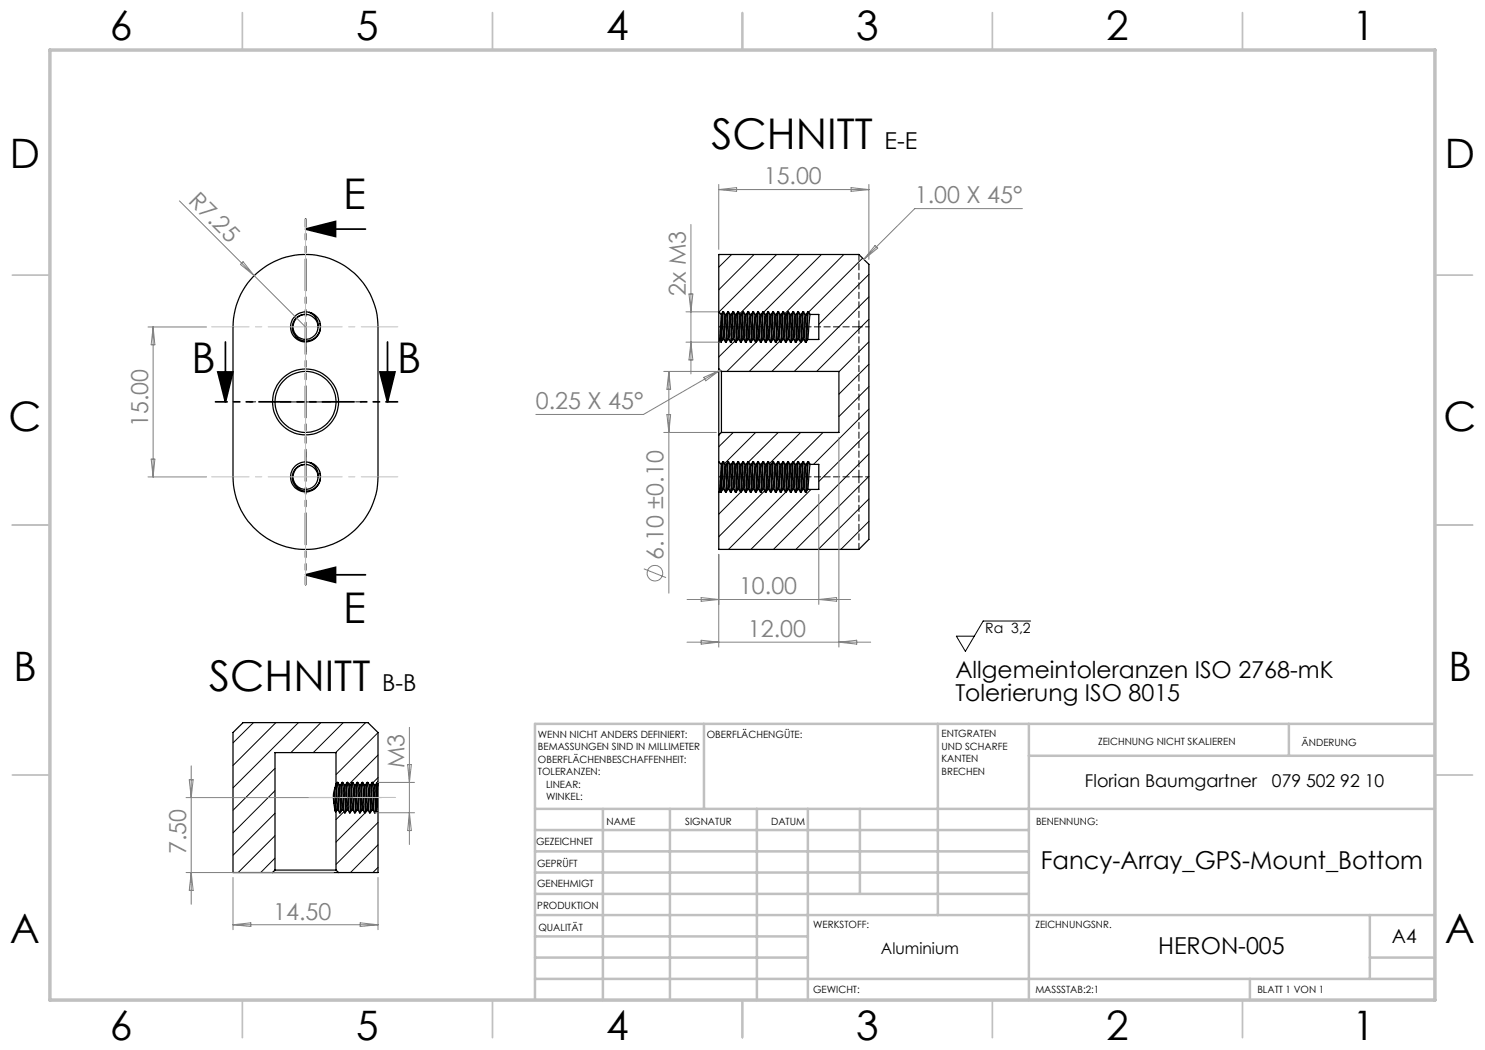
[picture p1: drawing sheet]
<svg xmlns="http://www.w3.org/2000/svg" width="297mm" height="210mm" viewBox="0 0 297 210" stroke-linecap="round" stroke-linejoin="round" font-family="sans-serif">
<g fill="none" stroke="#000" stroke-width=".25">
<path d="M50.7 55.3a14.5 14.5 0 0 1 15.9-3.3 14.5 14.5 0 0 1 9 13.4v30a14.5 14.5 0 0 1-14.5 14.5 14.5 14.5 0 0 1-14.5-14.5v-30a14.8 14.8 0 0 1 4.1-10.1zM61.3 62.9a2.5 2.5 0 0 0-2.7 2.3 2.5 2.5 0 0 0 2.4 2.7 2.5 2.5 0 0 0 2.6-2.5M61.8 62.5a2.83 2.83 0 0 1 1.8 2.9M61.8 62.5a3 3 0 0 0-3.7 2.6 3 3 0 0 0 3.2 3.3 3 3 0 0 0 2.7-3.7M61.8 62.5a2.86 2.86 0 0 1 2.2 2.2M63.5 64.8l.1 .6M64 64.7a2.8 2.8 0 0 1-3 3.5 2.8 2.8 0 0 1-2.1-4.2 2.59 2.59 0 0 1 2.8-1 2.59 2.59 0 0 1 1.9 2.4M143.8 62.4v6M143.8 73.8v13.2M143.8 62.4l.5 .5M143.8 62.4v-11.5h28l2 2v55l-2 2h-28v-11.5M143.8 68.4v5.4"/>
<path d="M143.8 73.8l.5 .5M144 68.2l.1 .2M144 68.2l-.2 .2M144.3 62.9l-.3 5.3M144.3 74.3v12.2M144.3 74.3h23.5v12.2h-23.5M144.5 67.9l-.3 .5h-.1M144.5 67.9h.3M144.6 62.4l-.3 .5M144.6 62.4l-.5 6M144.6 62.4h.1M144.7 62.4l.3 .5"/>
<path d="M144.7 62.4l-.4 6M144.8 67.9l.3 .5M145 62.9l-.5 5M145 62.9h.3M145.3 62.9l-.5 5M145.5 67.9l-.4 .5M145.5 67.9h.3M145.6 62.4l-.5 6M145.7 62.4l.3 .5M145.7 62.4l-.4 .5M145.7 62.4l-.5 6M145.8 67.9l.3 .5"/>
<path d="M146 62.9l-.5 5M146 62.9h.3M146.3 62.9l-.5 5M146.5 67.9l-.3 .5h-.1M146.5 67.9h.3M146.5 62.4l-.4 6M146.7 62.4l.3 .5M146.7 62.4h-.1l-.3 .5M146.7 62.4l-.5 6M146.8 67.9l.3 .5M147 62.9l-.5 5M147 62.9h.3"/>
<path d="M147.3 62.9l-.5 5M147.5 67.9l-.3 .5h-.1M147.5 62.4l-.4 6M147.5 67.9h.3M147.7 62.4l.3 .5M147.7 62.4h-.1l-.3 .5M147.7 62.4l-.5 6M147.8 67.9l.3 .5M148 62.9l-.5 5M148 62.9h.3M148.3 62.9l-.5 5M148.5 67.9l-.4 .5"/>
<path d="M148.5 67.9h.3M148.6 62.4l-.5 6M148.7 62.4l.3 .5M148.7 62.4l-.4 .5M148.7 62.4l-.5 6M148.8 67.9l.3 .5M149 62.9l-.5 5M149 62.9h.3M149.3 62.9l-.5 5M149.5 67.9l-.3 .5h-.1M149.5 67.9h.3M149.5 62.4l-.4 6"/>
<path d="M149.7 62.4l.3 .5M149.7 62.4h-.1l-.3 .5M149.7 62.4l-.4 6M149.8 67.9l.3 .5M150 62.9l-.5 5M150 62.9h.3M150.3 62.9l-.5 5M150.5 67.9l-.3 .5h-.1M150.5 67.9h.3M150.6 62.4l-.5 6M150.7 62.4l.3 .5M150.7 62.4l-.4 .5"/>
<path d="M150.7 62.4l-.5 5.9M150.8 67.9l.3 .5M151 62.9l-.5 5M151 62.9h.3M151.3 62.9l-.5 5M151.5 67.9l-.4 .5M151.5 67.9h.3M151.6 62.4l-.5 6M151.7 62.4l.3 .5M151.7 62.4l-.4 .5M151.7 62.4l-.5 5.9M151.8 67.9l.3 .5"/>
<path d="M152 62.9l-.5 5M152 62.9h.3M152.3 62.9l-.5 5M152.5 67.9l-.3 .5h-.1M152.5 67.9h.3M152.5 62.4l-.4 6M152.7 62.4l.3 .5M152.7 62.4h-.1l-.3 .5M152.7 62.4l-.4 6M152.8 67.9l.3 .5M153 62.9l-.5 5M153 62.9h.3"/>
<path d="M153.3 62.9l-.5 5M153.5 67.9l-.3 .5h-.1M153.5 67.9h.3M153.6 62.4l-.5 6M153.7 62.4l.3 .5M153.7 62.4l-.4 .5M153.7 62.4l-.5 5.9M153.8 67.9l.3 .5M154 62.9l-.5 5M154 62.9h.3M154.3 62.9l-.5 5M154.5 67.9l-.4 .5"/>
<path d="M154.5 67.9h.3M154.6 62.4l-.5 6M154.7 62.4l.3 .5M154.7 62.4l-.4 .5M154.7 62.4l-.5 5.9M154.8 67.9l.3 .5M155 62.9l-.5 5M155 62.9h.3M155.3 62.9l-.5 5M155.5 67.9l-.3 .5h-.1M155.5 67.9h.3M155.6 62.4h.1"/>
<path d="M155.6 62.4l-.3 .5M155.6 62.4l-.5 6M155.7 62.4l.3 .5M155.7 62.4l-.4 5.9M155.8 67.9l.3 .5M156 62.9l-.5 5M156 62.9h.3M156.3 62.9l-.5 5M156.5 67.9l-.3 .5h-.1M156.5 67.9h.3M156.6 62.4l-.5 6M156.7 62.4l.3 .5"/>
<path d="M156.7 62.4l-.4 .5M156.7 62.4l-.5 5.9M156.8 67.9l.3 .5M157 62.9l-.5 5M157 62.9h.3M157.3 62.9l-.5 5M157.5 67.9l-.4 .5M157.5 67.9h.3M157.6 62.4l-.5 6M157.7 62.4l.3 .5M157.7 62.4l-.4 .5M157.7 62.4l-.5 5.9"/>
<path d="M157.8 67.9l.3 .5M158 62.9l-.5 5M158 62.9h.3M158.3 62.9l-.5 5M158.5 67.9l-.3 .5h-.1M158.5 67.9h.3M158.6 62.4h.1M158.6 62.4l-.3 .5M158.6 62.4l-.5 6M158.7 62.4l.3 .5M158.7 62.4l-.4 5.9M158.8 67.9l.3 .5"/>
<path d="M159 62.9l-.5 5M159 62.9h.3M159.3 62.9l-.5 5M159.5 67.9l-.3 .5h-.1M159.5 67.9h.3M159.6 62.4l-.5 6M159.7 62.4l.3 .5M159.7 62.4l-.4 .5M159.7 62.4l-.5 5.9M159.8 67.9l.3 .5M160 62.9l-.5 5M160 62.9h.3"/>
<path d="M160.3 62.9l-.5 5M160.5 67.9l-.4 .5M160.5 67.9h.3M160.5 62.4l-.4 6M160.7 62.4l.3 .5M160.7 62.4h-.1l-.3 .5M160.7 62.4l-.5 5.9M160.8 67.9l.3 .5M161 62.9l-.5 5M161 62.9h.3M161.3 62.9l-.5 5M161.5 67.9l-.3 .5h-.1"/>
<path d="M161.6 62.4h.1M161.6 62.4l-.3 .5M161.6 62.4l-.5 6M161.7 62.4l.3 .5M161.7 62.4l-.4 5.9M162 62.9l-.5 5M162 62.9h1.8v5h-2.3M61.3 92.9a2.5 2.5 0 0 0-2.7 2.4 2.5 2.5 0 0 0 2.5 2.6 2.5 2.5 0 0 0 2.5-2.5M61.8 92.5a2.74 2.74 0 0 1 1.8 2.9M61.8 92.5a3 3 0 0 0-3.7 2.7 3 3 0 0 0 3.3 3.2 3 3 0 0 0 2.6-3.7M61.8 92.5a2.76 2.76 0 0 1 2.2 2.2M63.5 94.8l.1 .6"/>
<path d="M64 94.7a2.81 2.81 0 0 1-3 3.5 2.81 2.81 0 0 1-2.1-4.2 2.57 2.57 0 0 1 2.8-1 2.57 2.57 0 0 1 1.9 2.4M143.8 92.4v6M143.8 92.4l.5 .5M143.8 87v5.4M144 98.2l.1 .2M144 98.2l-.2 .2M144.3 92.9l-.3 5.3M144.3 86.5l-.5 .5M144.5 97.9l-.3 .5h-.1M144.5 97.9h.3M144.6 92.4l-.5 6M144.7 92.3l.3 .6"/>
<path d="M144.7 92.3h-.1l-.3 .6M144.7 92.3l-.4 6M144.8 97.9l.3 .5M145 92.9l-.5 5M145 92.9h.3M145.3 92.9l-.5 5M145.5 97.9l-.4 .5M145.5 97.9h.3M145.6 92.4l-.5 6M145.7 92.3l.3 .6M145.7 92.3l-.4 .6M145.7 92.3l-.5 6"/>
<path d="M145.8 97.9l.3 .5M146 92.9l-.5 5M146 92.9h.3M146.3 92.9l-.5 5M146.5 97.9l-.3 .5h-.1M146.5 97.9h.3M146.5 92.4l-.4 6M146.7 92.3l.3 .6M146.7 92.3h-.1l-.3 .6M146.7 92.3l-.5 6M146.8 97.9l.3 .5M147 92.9l-.5 5"/>
<path d="M147 92.9h.3M147.3 92.9l-.5 5M147.5 97.9l-.3 .5h-.1M147.5 97.9h.3M147.6 92.4l-.5 6M147.7 92.3l.3 .6M147.7 92.3h-.1l-.3 .6M147.7 92.3l-.5 6M147.8 97.9l.3 .5M148 92.9l-.5 5M148 92.9h.3M148.3 92.9l-.5 5"/>
<path d="M148.5 97.9l-.4 .5M148.5 97.9h.3M148.6 92.4l-.5 6M148.7 92.3l.3 .6M148.7 92.3l-.4 .6M148.7 92.3l-.5 6M148.8 97.9l.3 .5M149 92.9l-.5 5M149 92.9h.3M149.3 92.9l-.5 5M149.5 97.9l-.3 .5h-.1M149.5 97.9h.3"/>
<path d="M149.5 92.4l-.4 6M149.7 92.3l.3 .6M149.7 92.3h-.1l-.3 .6M149.7 92.3l-.4 6M149.8 97.9l.3 .5M150 92.9l-.5 5M150 92.9h.3M150.3 92.9l-.5 5M150.5 97.9l-.3 .5h-.1M150.5 97.9h.3M150.6 92.4l-.5 6M150.7 92.3l.3 .6"/>
<path d="M150.7 92.3l-.4 .6M150.7 92.3l-.5 6M150.8 97.9l.3 .5M151 92.9l-.5 5M151 92.9h.3M151.3 92.9l-.5 5M151.5 97.9l-.4 .5M151.5 97.9h.3M151.6 92.4l-.5 6M151.7 92.3l.3 .6M151.7 92.3l-.4 .6M151.7 92.3l-.5 6"/>
<path d="M151.8 97.9l.3 .5M152 92.9l-.5 5M152 92.9h.3M152.3 92.9l-.5 5M152.5 97.9l-.3 .5h-.1M152.5 97.9h.3M152.5 92.4l-.4 6M152.7 92.3l.3 .6M152.7 92.3h-.1l-.3 .6M152.7 92.3l-.4 6M152.8 97.9l.3 .5M153 92.9l-.5 5"/>
<path d="M153 92.9h.3M153.3 92.9l-.5 5M153.5 97.9l-.3 .5h-.1M153.5 97.9h.3M153.6 92.4l-.5 6M153.7 92.3l.3 .6M153.7 92.3l-.4 .6M153.7 92.3l-.5 6M153.8 97.9l.3 .5M154 92.9l-.5 5M154 92.9h.3M154.3 92.9l-.5 5"/>
<path d="M154.5 97.9l-.4 .5M154.5 97.9h.3M154.6 92.4l-.5 6M154.7 92.3l.3 .6M154.7 92.3l-.4 .6M154.7 92.3l-.5 6M154.8 97.9l.3 .5M155 92.9l-.5 5M155 92.9h.3M155.3 92.9l-.5 5M155.5 97.9l-.3 .5h-.1M155.5 97.9h.3"/>
<path d="M155.6 92.4l-.5 6M155.7 92.3l.3 .6M155.7 92.3h-.1l-.3 .6M155.7 92.3l-.4 6M155.8 97.9l.3 .5M156 92.9l-.5 5M156 92.9h.3M156.3 92.9l-.5 5M156.5 97.9l-.3 .5h-.1M156.5 97.9h.3M156.6 92.4l-.5 6M156.7 92.3l.3 .6"/>
<path d="M156.7 92.3l-.4 .6M156.7 92.3l-.5 6M156.8 97.9l.3 .5M157 92.9l-.5 5M157 92.9h.3M157.3 92.9l-.5 5M157.5 97.9l-.4 .5M157.5 97.9h.3M157.6 92.4l-.5 6M157.7 92.3l.3 .6M157.7 92.3l-.4 .6M157.7 92.3l-.5 6"/>
<path d="M157.8 97.9l.3 .5M158 92.9l-.5 5M158 92.9h.3M158.3 92.9l-.5 5M158.5 97.9l-.3 .5h-.1M158.5 97.9h.3M158.6 92.3h.1M158.6 92.3l-.3 .6M158.6 92.3l-.5 6.1M158.7 92.3l.3 .6M158.7 92.3l-.4 6M158.8 97.9l.3 .5"/>
<path d="M159 92.9l-.5 5M159 92.9h.3M159.3 92.9l-.5 5M159.5 97.9l-.3 .5h-.1M159.5 97.9h.3M159.6 92.4l-.5 6M159.7 92.3l.3 .6M159.7 92.3l-.4 .6M159.7 92.3l-.5 6M159.8 97.9l.3 .5M160 92.9l-.5 5M160 92.9h.3"/>
<path d="M160.3 92.9l-.5 5M160.5 97.9l-.4 .5M160.5 97.9h.3M160.5 92.4l-.4 6M160.7 92.3l.3 .6M160.7 92.3h-.1l-.3 .6M160.7 92.3l-.5 6M160.8 97.9l.3 .5M161 92.9l-.5 5M161 92.9h.3M161.3 92.9l-.5 5M161.5 97.9l-.3 .5h-.1"/>
<path d="M161.6 92.4l-.5 6M161.7 92.3l.3 .6M161.7 92.3h-.1l-.3 .6M161.7 92.3l-.4 6M162 92.9l-.5 5M162 92.9h1.8v5h-2.3M67 157.6l-.2 3M67 157.6a5.7 5.7 0 0 0-.2 3M67.2 156.8l-.2 .8M67.2 156.8v-6.3h-12.2v23.5M67.4 156.6l-.4 5.5M67.6 156.5l-.4 .3"/>
<path d="M67.6 156.5l-.5 5.8M67.6 156.5l.2 .5M67.8 157l-.5 5M67.8 157h.3M68.1 157l-.5 5M68.4 156.6l-.5 6M68.5 156.5l.4 .5M68.5 156.5h-.1l-.3 .5M68.5 156.5l-.4 6M68.9 157l-.5 5M68.9 157h.2M69.1 157l-.5 5"/>
<path d="M69.4 156.6l-.5 6M69.5 156.5l.4 .5M69.5 156.5l-.4 .5M69.5 156.5l-.4 6M69.9 157l-.5 5M69.9 157h.2M70.1 157l-.5 5M70.4 156.6l-.5 6M70.6 156.5l.3 .5M70.6 156.5h-.2l-.3 .5M70.6 156.5l-.5 6M70.9 157l-.6 5"/>
<path d="M70.9 157h.2M71.1 157l-.5 5M71.4 156.6l-.5 6M71.5 156.5l.4 .5M71.5 156.5h-.1l-.3 .5M71.5 156.5l-.5 6M71.9 157l-.5 5M71.9 157h.2M72.1 157l-.5 5M72.4 156.6l-.5 6M72.5 156.5l.3 .5M72.5 156.5l-.4 .5"/>
<path d="M72.5 156.5l-.4 6M72.8 157l-.4 5M72.8 157h.3M73.1 157l-.5 5M73.4 156.6l-.5 6M73.6 156.5l.3 .5M73.6 156.5h-.2l-.3 .5M73.6 156.5l-.5 6M73.9 157l-.6 5M73.9 157h.2M74.1 157l-.5 5M74.4 156.6l-.5 6"/>
<path d="M74.5 156.5l.4 .5M74.5 156.5h-.1l-.3 .5M74.5 156.5l-.5 6M74.9 157l-.5 5M74.9 157h.2M75.1 157l-.5 5M75.4 156.6l-.5 6M75.5 156.5l-.4 6M75.5 156.5l-.4 .5M75.5 156.5h.1M75.6 156.5l-.4 5.7M75.6 156.5h.1"/>
<path d="M75.6 156.5v6M75.6 156.5v-10l-2-2h-25l-2 2v28h7.9M54.5 174.5h13.2M55 174h12.2M55 174l-.5 .5M66.8 160.6l.2 1.5M67 162.1l.1 .2M67.2 162.3h-.1M67.2 162.3v11.7M67.2 174l.5 .5M67.3 162l-.1 .3M67.3 162h.3"/>
<path d="M67.6 162l.3 .6M68.4 162l-.3 .6h-.2M68.4 162h.2M68.6 162l.3 .6M69.4 162l-.5 .6M69.4 162h.2M69.6 162l.3 .6M70.3 162l-.4 .6M70.3 162h.3M70.6 162l.3 .6M71.4 162l-.4 .6h-.1M71.4 162h.2"/>
<path d="M71.6 162l.3 .6M72.4 162l-.5 .6M72.4 162h.2M72.6 162l.3 .6M73.3 162l-.2 .6h-.2M73.3 162h.3M73.6 162l.3 .6M74.4 162l-.4 .6h-.1M74.4 162h.2M74.6 162l.3 .6M75.2 162.2l-.3 .4M75.2 162.2l.4 .3"/>
<path d="M75.6 162.5v12h-7.9"/>
<circle cx="61.1" cy="80.4" r="6.6"/>
<circle cx="61.1" cy="80.4" r="6.1"/>
</g>
<g fill="none" stroke="#000" stroke-width=".2">
<path d="M146.3 50.9l-2.5 2.5M150.8 50.9l-7 7.1M155.3 50.9l-11.5 11.5M159.8 50.9l-11.8 11.9M164.3 50.9l-11.5 11.5M168.8 50.9l-11.8 11.9M172.5 51.6l-10.8 10.8M173.8 54.9l-10 10M173.8 59.4l-14.9 14.9M61.1 75.4v10M147 68.2l-3.2 3.2M151.8 67.9l-6.4 6.4"/>
<path d="M156 68.2l-6.1 6.1M160.8 67.9l-6.4 6.4M173.8 63.8l-10.5 10.5M173.8 68.4l-6 6M173.8 72.8l-6 6M173.8 77.3l-6 6M56.1 80.4h10M146.6 86.5l-2.8 2.9M148.2 98.4l-4.4 4.4M148.7 97.9l-.5 .4M149.3 92.8l-.1 .1M151.1 86.5l-6.2 6.2"/>
<path d="M152.9 98.2l-9.1 9.1M155.6 86.5l-5.9 5.9M157.2 98.4l-11.5 11.5M157.7 97.9l-.4 .4M158.4 92.7l-.2 .2M160.1 86.5l-6.2 6.2M162.2 97.9l-12 12M164.6 86.5l-5.9 5.9M173.8 81.8l-11.1 11.1M173.8 86.3l-10 10M173.8 90.8l-19.1 19.1M173.8 95.3l-14.6 14.6"/>
<path d="M173.8 99.8l-10.1 10.1M173.8 104.3l-5.6 5.6M206.1 124.2h-9.5l-3.5 6.1-1.8-3.1h3.5M50.7 144.5l-4.1 4.1M55 153.7l-8.4 8.4M55 158.1l-8.4 8.5M55.2 144.5l-8.6 8.6M59.7 144.5l-13.1 13.1M64.2 144.5l-6 6M68.7 144.5l-6 6M73.1 144.5l-6 6M75.6 146.5l-8.4 8.4"/>
<path d="M75.6 151l-5.8 5.9M75.6 155.5l-1 1.1M55 162.7l-8.4 8.4M55 167.1l-7.4 7.4M55 171.6l-2.9 2.9M68.8 162.3l-1.6 1.6M73.6 162l-6.4 6.4M75.6 164.5l-8.4 8.4M75.6 169l-5.5 5.5M75.6 173.5l-1 1"/>
</g>
<g fill="none" stroke="#000" stroke-width=".2" stroke-dasharray="1.3 .6">
<path d="M144.2 68.4l.1-.1M144.3 68.3l.3-.5M144.6 62.4l-.3 .5M145.2 68.4l.1-.1M145.3 68.3l.3-.5M145.6 62.4v-.1M145.6 62.4l-.3 .5M146.2 68.4l.1-.1M146.3 68.3l.3-.5M146.6 62.4v-.1M146.6 62.4l-.3 .5M147.2 68.4l.1-.1"/>
<path d="M147.3 68.3l.3-.5M147.6 62.4v-.1M147.6 62.4l-.3 .5M148.2 68.4l.1-.1M148.3 68.3l.3-.5M148.6 62.4v-.1M148.6 62.4l-.3 .5M149.2 68.4l.1-.1M149.3 68.3l.3-.5M149.6 62.4v-.1M149.6 62.4l-.3 .5M150.2 68.4l.1-.1"/>
<path d="M150.3 68.3l.3-.5M150.6 62.4l-.3 .5M151.2 68.4l.1-.1M151.3 68.3l.3-.5M151.6 62.4h.1M151.6 62.4l-.3 .5M152.2 68.4l.1-.1M152.3 68.3l.3-.5M152.6 62.4v-.1M152.6 62.4l-.3 .5M153.2 68.4l.1-.1M153.3 68.3l.3-.5"/>
<path d="M153.6 62.4v-.1M153.6 62.4l-.3 .5M154.3 68.4v-.1M154.3 68.3l.3-.5M154.6 62.4v-.1M154.6 62.4l-.3 .5M155.2 68.4l.1-.1M155.3 68.3l.3-.5M155.6 62.4l-.3 .5M156.2 68.4l.1-.1M156.3 68.3l.3-.5M156.6 62.4v-.1"/>
<path d="M156.6 62.4l-.3 .5M157.2 68.4l.1-.1M157.3 68.3l.3-.5M157.6 62.4l-.3 .5M158.2 68.4l.1-.1M158.3 68.3l.3-.5M158.6 62.4l-.3 .5M159.2 68.4l.1-.1M159.3 68.3l.3-.5M159.6 62.4v-.1M159.6 62.4l-.3 .5M160.2 68.4l.1-.1"/>
<path d="M160.3 68.3l.3-.5M160.6 62.4l-.3 .5M161.2 68.4l.1-.1M161.3 68.3l.3-.5M161.6 62.4l-.3 .5M171.8 65.4h-28M144.2 98.4l.1-.1M144.3 98.3l.3-.5M144.3 92.9h.1M144.6 92.3h.1M144.6 92.3l-.3 .6M145.2 98.4l.1-.1"/>
<path d="M145.3 98.3l.3-.5M145.6 92.3h.1M145.6 92.3l-.3 .6M146.2 98.4l.1-.1M146.3 98.3l.3-.5M146.6 92.3h.1M146.6 92.3l-.3 .6M147.2 98.4l.1-.1M147.3 98.3l.3-.5M147.6 92.4v-.1M147.6 92.3l-.3 .6M148.2 98.4l.1-.1"/>
<path d="M148.3 98.3l.3-.5M148.6 92.3l-.3 .6M149.2 98.4l.1-.1M149.3 98.3l.3-.5M149.6 92.4v-.1M149.6 92.3l-.3 .6M150.2 98.4l.1-.1M150.3 98.3l.3-.5M150.6 92.3h.1M150.6 92.3l-.3 .6M151.2 98.4l.1-.1M151.3 98.3l.3-.5"/>
<path d="M151.6 92.4v-.1M151.6 92.3l-.3 .6M152.2 98.4l.1-.1M152.3 98.3l.3-.5M152.6 92.4v-.1M152.6 92.3l-.3 .6M153.2 98.4l.1-.1M153.3 98.3l.3-.5M153.6 92.4v-.1M153.6 92.3l-.3 .6M154.3 98.4v-.1M154.3 98.3l.3-.5"/>
<path d="M154.6 92.4v-.1M154.6 92.3l-.3 .6M155.2 98.4l.1-.1M155.3 98.3l.3-.5M155.6 92.4v-.1M155.6 92.3l-.3 .6M156.2 98.4l.1-.1M156.3 98.3l.3-.5M156.6 92.4v-.1M156.6 92.3l-.3 .6M157.2 98.4l.1-.1M157.3 98.3l.3-.5"/>
<path d="M157.6 92.4h.1M157.6 92.3h.1M157.6 92.3l-.3 .6M158.2 98.4l.1-.1M158.3 98.3l.3-.5M158.6 92.3h.1M158.6 92.3l-.3 .6M159.2 98.4l.1-.1M159.3 98.3l.3-.5M159.6 92.4v-.1M159.6 92.3l-.3 .6M160.2 98.4l.1-.1"/>
<path d="M160.3 98.3l.3-.5M160.6 92.4h.1M160.6 92.3h.1M160.6 92.3l-.3 .6M161.2 98.4l.1-.1M161.3 98.3l.3-.5M161.6 92.4v-.1M161.6 92.3l-.3 .6M171.8 95.4h-28"/>
</g>
<path d="M173.8 65.4h-2M171.8 95.4h2" fill="none" stroke="#000" stroke-width=".2" stroke-dasharray="1.3 .6" stroke-dashoffset=".6"/>
<path d="M171.8 50.9v14.5M171.8 95.4v14.5" fill="none" stroke="#000" stroke-width=".2" stroke-dasharray="1.3 .6" stroke-dashoffset=".1"/>
<path d="M171.8 65.4v30" fill="none" stroke="#000" stroke-width=".2" stroke-dasharray="1.3 .6" stroke-dashoffset="-.1"/>
<g fill="none" stroke="#808080" stroke-width=".2">
<path d="M143.8 36.9v13M143.8 37.9h30M143.8 37.9l3.5-.4v.8zM170.2 37.5l3.6 .4-3.6 .4zM173.8 36.9v15M35.9 40.2l25.2 25.2M48.1 52.9l.5-.6 2.2 2.8zM137.8 58.8h.8l-.4 3.6zM138.2 44.9v29.9M175 49.1l.5 .5-2.7 2.3zM204.5 41.7h-21.5l-10.2 10.2M29.6 65.4h11.7"/>
<path d="M30.6 65.4v30M30.6 65.4l.4 3.6h-.8zM132.8 74.3h10.5M133.8 74.3v44.3M133.8 74.3l.3 3.5h-.7zM137.2 62.4h6.4M137.2 68.4h6.9M138.2 68.4l.4 3.6h-.8zM140.8 75.5l3.2-1.5-2.9 2.2zM144 74l-15.3 8.9h-21.5M29.6 95.4h11.7M30.2 91.8h.8l-.4 3.6z"/>
<path d="M132.8 86.5h10.5M133.4 82.9h.7l-.3 3.6zM163.8 98.9v22M167.8 87.5v41.9M128.8 113.8l4.4 1.7M137.4 119.9h32.7M140.2 119.5l3.6 .4-3.6 .4zM143.8 110.9v18.5M163.8 119.9l3.5-.4v.8zM137.4 128.4h36.7M140.2 128l3.6 .4-3.6 .4zM167.8 128.4l3.5-.4v.8z"/>
<path d="M37.2 159.5h39.1M37.9 156h.7l-.4 3.5zM38.2 153.2v27.7M75.5 156.5h7.4M81.5 152.9h.8l-.4 3.6zM81.9 145.5v23.4M37.2 174.5h29.5M38.2 174.5l.4 3.6h-.7zM46.6 175.5v10.4M75 162.6h7.9M75.6 175.5v10.4M81.9 162.6l.4 3.5h-.8z"/>
<path d="M46.6 185h29M46.6 185l3.6-.4v.7zM72 184.6l3.6 .4-3.6 .3z"/>
<circle cx="131" cy="114.6" r="1.55"/>
</g>
<path d="M61.1 45.8l6-1.5v3zM61.1 45.8h12M43.6 74.4h3l-1.5 6zM45.1 68.4v12M76 74.4h3l-1.5 6zM77.5 68.4v12M61.1 115l6-1.5v3zM61.1 115h12" fill="none" stroke="#000" stroke-width=".35"/>
<path d="M61.1 70.4v-1.1M51.1 80.4h-1.1M61.1 90.4v1.1M71.1 80.4h1.1" fill="none" stroke="#000" stroke-width=".2" stroke-dasharray="15.2 1.3 1.3 1.3"/>
<path d="M79.5 80.4h-36.4" fill="none" stroke="#000" stroke-width=".35" stroke-dasharray="6.3 1.3 1.3 1.3 1.3 1.3" stroke-dashoffset="4"/>
<path d="M61.1 43.8v73.1" fill="none" stroke="#000" stroke-width=".35" stroke-dasharray="6.3 1.3 1.3 1.3 1.3 1.3" stroke-dashoffset="4.7"/>
<path d="M61.1 65.4h-18.8M61.1 95.4h-18.8" fill="none" stroke="#c0c0c0" stroke-width=".2" stroke-dasharray="15.2 1.3 1.3 1.3" stroke-dashoffset="7.7"/>
<path d="M61.1 65.4h18.5M61.1 95.4h18.5" fill="none" stroke="#c0c0c0" stroke-width=".2" stroke-dasharray="15.2 1.3 1.3 1.3" stroke-dashoffset="7.9"/>
<path d="M75.6 159.5h-13.8" fill="none" stroke="#c0c0c0" stroke-width=".2" stroke-dasharray="15.2 1.3 1.3 1.3" stroke-dashoffset="10.2"/>
<path d="M75.6 159.5h3.5" fill="none" stroke="#c0c0c0" stroke-width=".2" stroke-dasharray="15.2 1.3 1.3 1.3"/>
<path d="M61.1 43.8v73.2" fill="none" stroke="#c0c0c0" stroke-width=".2"/>
<g fill="none" stroke="#c0c0c0" stroke-width=".35">
<path d="M48.5 2.5v7.5M98.5 2.5v7.5M148.5 2.5v7.5M198.5 2.5v7.5M248.5 2.5v7.5M2.5 55h7.5M287 55h7.5M2.5 105h7.5M287 105h7.5M2.5 155h7.5M287 155h7.5M48.5 200v7.5"/>
<path d="M98.5 200v7.5M148.5 200v7.5M198.5 200v7.5M248.5 200v7.5"/>
</g>
<g fill="none" stroke="#c0c0c0" stroke-width=".5">
<path d="M140.8 144.8v17M187.6 144.8v38.2M205.8 144.8v55.2M205.8 151.2h81.2M257.8 144.8v6.4M287 144.8h-180v55.2M107 161.8h180M107 178.8h98.8M107 174.5h98.8M107 170.3h98.8M107 166h98.8M120.6 161.8v38.2"/>
<path d="M134 161.8v38.2M151.4 161.8v38.2M161.6 161.8v38.2M172 161.8v17M107 195.8h180M107 191.5h54.6M107 187.3h54.6M107 183h180M250 195.8v4.2M274 191.5h13M274 183v12.8"/>
</g>
<path d="M10 10h277v190h-277z" fill="none" stroke="#c0c0c0" stroke-width=".7"/>
<g fill="#000">
<path d="M61.1 45.8l6-1.5v3zM61.1 115l6-1.5v3z"/>
<path d="M76 74.4h3l-1.5 6zM43.6 74.4h3l-1.5 6z"/>
</g>
<g font-size="8.5">
<text x="142.3" y="29.7">SCHNITT</text>
<text x="68.6" y="41.9">E</text>
<text x="38.3" y="74.6">B</text>
<text x="79.5" y="74.6">B</text>
<text x="68.6" y="124.6">E</text>
<text x="41.8" y="138.2">SCHNITT</text>
</g>
<g font-size="8.1">
<text x="22" y="8">6</text>
<text x="71.2" y="8">5</text>
<text x="121.2" y="8">4</text>
<text x="171.3" y="8">3</text>
<text x="221.3" y="8">2</text>
<text x="270.5" y="8">1</text>
<text x="2" y="33.6">D</text>
<text x="289" y="33.6">D</text>
<text x="1.7" y="86.1">C</text>
<text x="288.7" y="86.1">C</text>
<text x="2.7" y="136.1">B</text>
<text x="289.7" y="136.1">B</text>
<text x="2" y="188.6">A</text>
<text x="289" y="188.6">A</text>
<text x="22" y="208">6</text>
<text x="71.2" y="208">5</text>
<text x="121.2" y="208">4</text>
<text x="171.3" y="208">3</text>
<text x="221.3" y="208">2</text>
<text x="270.5" y="208">1</text>
</g>
<text font-size="4.9" x="208.2" y="173.7">Fancy-Array_GPS-Mount_Bottom</text>
<g font-size="4.7">
<text x="176.9" y="29.7">E-E</text>
<text x="191.1" y="135.6">Allgemeintoleranzen ISO 2768-mK</text>
<text x="76.4" y="138.2">B-B</text>
<text x="191.1" y="140.2">Tolerierung ISO 8015</text>
<text x="231.6" y="190.9">HERON-005</text>
</g>
<g font-size="4.7" fill="#808080">
<text x="37.5" y="40.4" transform="rotate(45 37.5 40.4)">R7.25</text>
<text x="152.7" y="36.9">15.00</text>
<text x="183" y="40.7">1.00 X 45°</text>
<text x="137.2" y="59.2" transform="rotate(-90 137.2 59.2)">2x M3</text>
<text x="107.2" y="81.9">0.25 X 45°</text>
<text x="29.6" y="85.4" transform="rotate(-90 29.6 85.4)">15.00</text>
<text x="132.7" y="112.1" transform="rotate(-90 132.7 112.1)">6.10 ±0.10</text>
<text x="147.8" y="118.9">10.00</text>
<text x="149.6" y="127.4">12.00</text>
<text x="80.9" y="153.6" transform="rotate(-90 80.9 153.6)">M3</text>
<text x="37.2" y="170.8" transform="rotate(-90 37.2 170.8)">7.50</text>
<text x="54.6" y="183.9">14.50</text>
</g>
<text font-size="3.9" x="278.4" y="188.6">A4</text>
<g font-size="3.5">
<text x="217" y="157.4">Florian Baumgartner</text>
<text x="254.4" y="157.4">079 502 92 10</text>
</g>
<text font-size="3.2" x="176.2" y="190.9">Aluminium</text>
<text font-size="2.8" x="197" y="126.6">Ra 3,2</text>
<g font-size="2">
<text x="107.6" y="147.6">WENN NICHT ANDERS DEFINIERT:</text>
<text x="141.4" y="147.6">OBERFLÄCHENGÜTE:</text>
<text x="188.3" y="147.5">ENTGRATEN</text>
<text x="188.3" y="150">UND SCHARFE</text>
<text x="219.6" y="149">ZEICHNUNG NICHT SKALIEREN</text>
<text x="260.3" y="149.2">ÄNDERUNG</text>
<text x="107.6" y="150.1">BEMASSUNGEN SIND IN MILLIMETER</text>
<text x="107.6" y="152.6">OBERFLÄCHENBESCHAFFENHEIT:</text>
<text x="107.6" y="155.1">TOLERANZEN:</text>
<text x="188.3" y="152.5">KANTEN</text>
<text x="188.3" y="155">BRECHEN</text>
<text x="109.2" y="157.6">LINEAR:</text>
<text x="109.2" y="160.1">WINKEL:</text>
<text x="121.3" y="165">NAME</text>
<text x="137" y="164.9">SIGNATUR</text>
<text x="154.2" y="164.9">DATUM</text>
<text x="207.2" y="164.9">BENENNUNG:</text>
<text x="107.2" y="169.1">GEZEICHNET</text>
<text x="107.4" y="173.3">GEPRÜFT</text>
<text x="107.4" y="177.4">GENEHMIGT</text>
<text x="107.5" y="181.8">PRODUKTION</text>
<text x="162.6" y="185.5">WERKSTOFF:</text>
<text x="207.1" y="185.5">ZEICHNUNGSNR.</text>
<text x="107.7" y="186.1">QUALITÄT</text>
<text x="162.6" y="198.5">GEWICHT:</text>
<text x="207.1" y="198.6">MASSSTAB:2:1</text>
<text x="251.5" y="198.6">BLATT 1 VON 1</text>
</g>
</svg>
